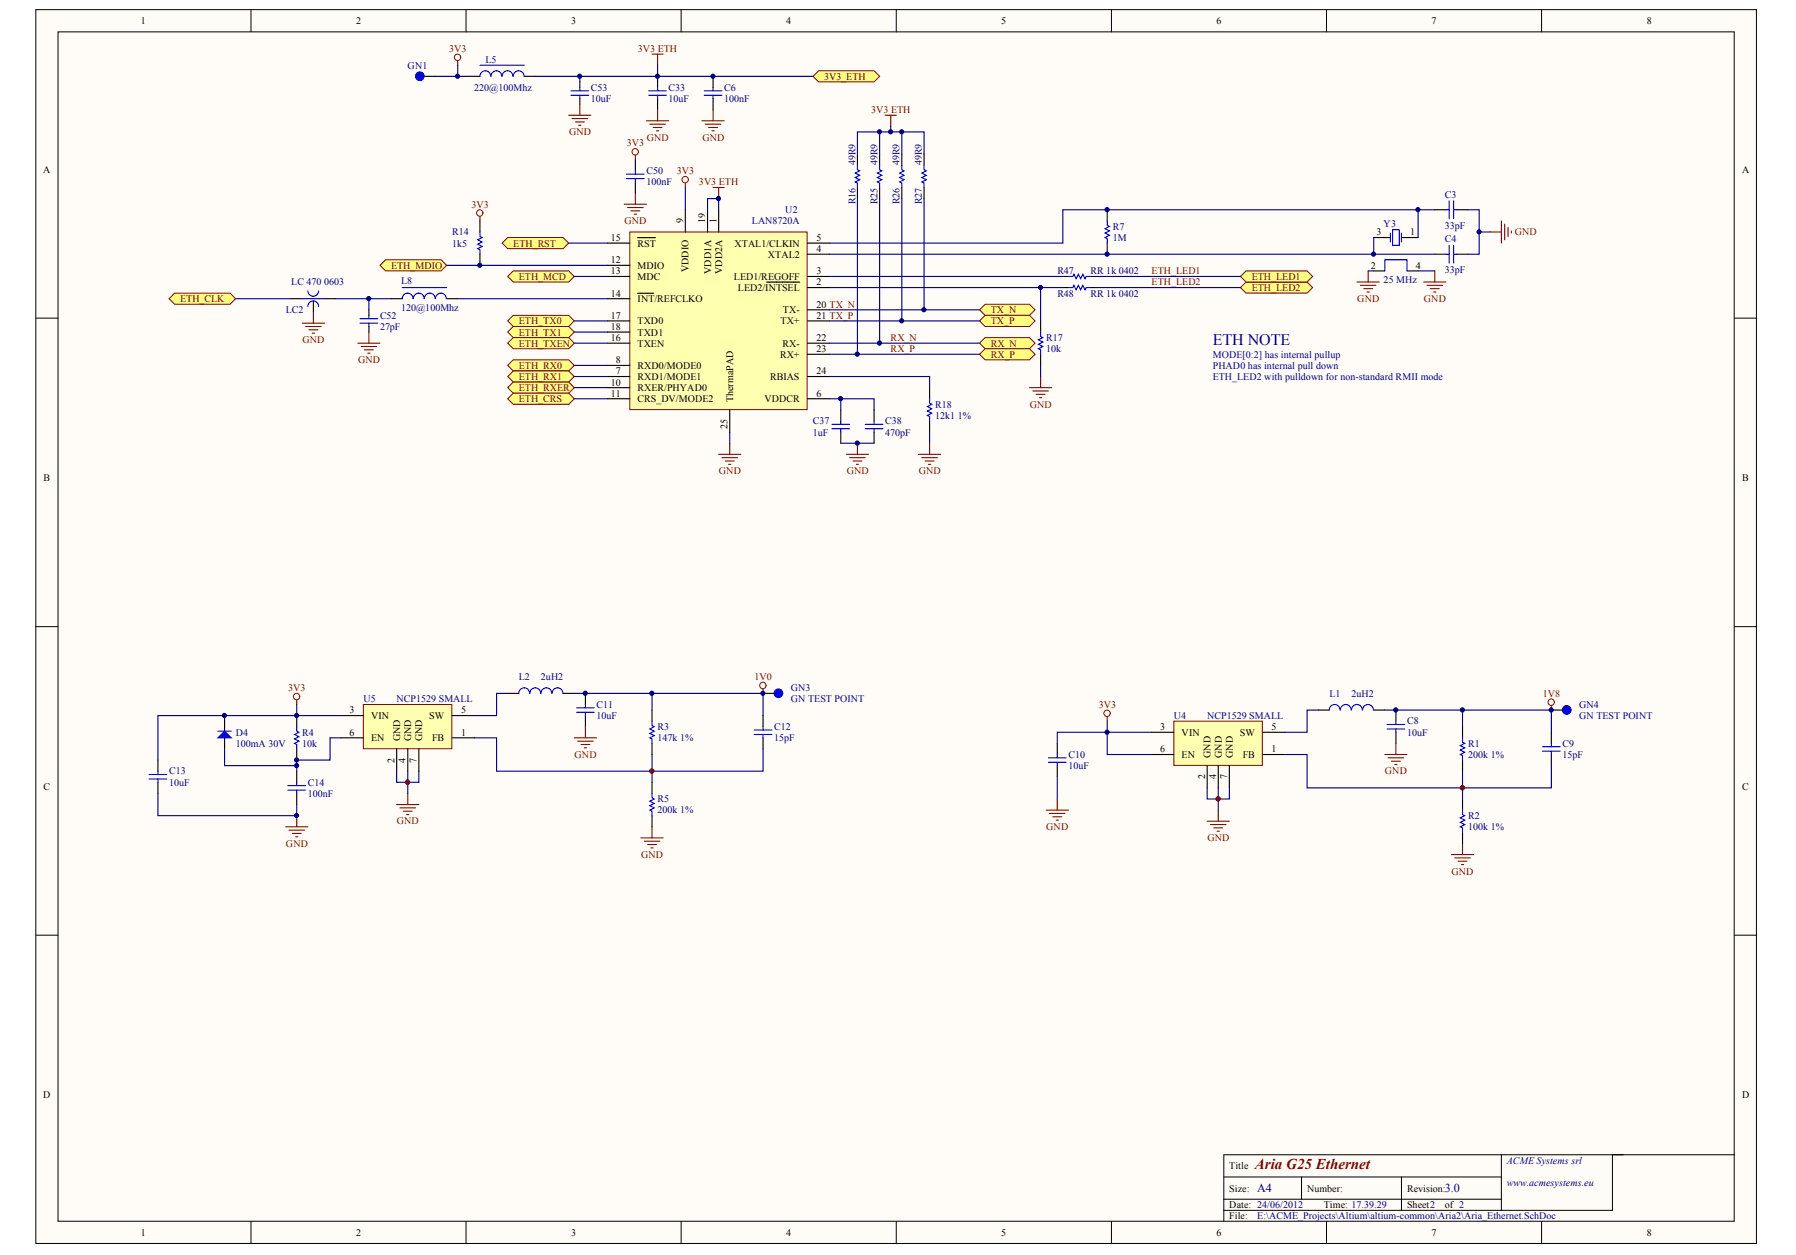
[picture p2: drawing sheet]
<svg xmlns="http://www.w3.org/2000/svg" width="288mm" height="201mm" viewBox="0 0 288 201" stroke-linecap="round" stroke-linejoin="round" font-family="sans-serif">
<g fill="#fffcf8" stroke="#000" stroke-width=".16">
<path d="M5.7 1.5h275.8v197.7h-275.8z"/>
<path d="M9.3 5.1h268.7v190.6h-268.7z"/>
</g>
<g fill="none" stroke="#000" stroke-width=".16">
<path d="M40.2 1.5v3.6M74.7 1.5v3.6M109.2 1.5v3.6M143.7 1.5v3.6M178.1 1.5v3.6M212.6 1.5v3.6M247.1 1.5v3.6M5.7 51h3.6M278 51h3.6M5.7 100.4h3.6M278 100.4h3.6M5.7 149.8h3.6"/>
<path d="M278 149.8h3.6M40.2 195.7v3.6M74.7 195.7v3.6M109.2 195.7v3.6M143.7 195.7v3.6M178.1 195.7v3.6M196.2 188.6h44.4M196.2 192.1h44.4M208.6 188.6v3.5M212.6 195.7v3.6M224.6 188.6v5.3M240.6 185v8.9"/>
<path d="M247.1 195.7v3.6M260.2 185h-64v10.7M278 185h-19.6v8.9h-62.2"/>
</g>
<g fill="#000080" stroke="#000080" stroke-width=".16">
<circle cx="65.3" cy="125.3" r=".33"/>
<circle cx="104.5" cy="123.5" r=".33"/>
<circle cx="195.2" cy="128" r=".33"/>
<circle cx="234.4" cy="126.2" r=".33"/>
</g>
<path d="M100.9 37.2h28.5v28.4h-28.5z" fill="#ffffb0" stroke="#800000" stroke-width=".16"/>
<g fill="none" stroke="#000" stroke-width=".18">
<path d="M75.1 12.2h1.8M84 12.2h1.8M76.9 35.4v1.8M97.4 39h3.5M102.2 38.1h2.9M109.8 33.6v3.6M113.4 33.6v3.6M115.2 33.6v3.6M129.4 39h3.6M177.5 33.6v1.8M177.5 39v1.7M230 33.6h1.7"/>
<path d="M233.5 33.6h1.8M76.9 40.7v1.8M97.4 44.3h3.5M97.4 58.5h3.5M97.4 42.5h3.5M97.4 47.9h3.5M97.4 55h3.5M97.4 51.4h3.5M97.4 53.2h3.5M102.2 47h2.6M122.9 45.2h5.3M129.4 46.1h3.6"/>
<path d="M129.4 44.3h3.6M129.4 40.7h3.6M129.4 55h3.6M129.4 51.4h3.6M129.4 49.6h3.6M129.4 56.8h3.6M166.8 51.4v1.8M166.8 56.8v1.7M230 40.7h1.7M233.5 40.7h1.8M97.4 63.9h3.5M97.4 60.3h3.5"/>
<path d="M97.4 62.1h3.5M117 65.7v3.5M129.4 63.9h3.6M129.4 60.3h3.6M134.8 65.7v1.8M134.8 69.2v1.8M140.1 65.7v1.8M140.1 69.2v1.8M149 62.1v1.8M149 67.5v1.7M47.6 114.7v1.7M81.4 111.1h1.8"/>
<path d="M90.3 111.1h1.8M93.8 111.1v1.8M93.8 114.7v1.7M104.5 113.8v1.7M104.5 119.1v1.8M211.3 113.8h1.8M220.2 113.8h1.8M223.7 113.8v1.7M223.7 117.3v1.8M234.4 116.4v1.8M25.3 121.8v1.8M25.3 125.3v1.8"/>
<path d="M47.6 120v1.8M104.5 125.3v1.8M104.5 130.7v1.8M234.4 121.8v1.8M234.4 128v1.8M234.4 133.4v1.7"/>
</g>
<g fill="none" stroke="#00f" stroke-width=".18">
<path d="M78.6 12.2a.86 .86 0 0 0-.8-.9 .86 .86 0 0 0-.9 .9M80.4 12.2a.86 .86 0 0 0-.8-.9 .86 .86 0 0 0-.9 .9M82.2 12.2a.86 .86 0 0 0-.9-.9 .86 .86 0 0 0-.8 .9M84 12.2a.86 .86 0 0 0-.9-.9 .86 .86 0 0 0-.8 .9M76.9 37.2v.7l.4 .2-.7 .3 .7 .4-.7 .3 .7 .4-.7 .3 .3 .2v.7M177.5 35.4v.7l.3 .2-.7 .3 .7 .4-.7 .3 .7 .4-.7 .4 .4 .1v.8M231.7 33.6h.6M232.3 32.2v2.8M232.3 39.3v2.9M233 32.2v2.8M233 39.3v2.9M233 33.6h.5"/>
<path d="M166.8 53.2v.7l.3 .2-.7 .3 .7 .4-.7 .4 .7 .3-.7 .4 .4 .2v.7M231.7 40.7h.6M233 40.7h.5M133.3 68.7h2.9M133.3 68h2.9M134.8 67.5v.5M134.8 68.7v.5M138.7 68.7h2.8M138.7 68h2.8M140.1 67.5v.5M140.1 68.7v.5M149 63.9v.7l.4 .2-.8 .3 .8 .4-.8 .4 .8 .3-.8 .4 .4 .1v.8"/>
<path d="M47.6 116.4v.8l.3 .1-.7 .4 .7 .3-.7 .4 .7 .4-.7 .3 .4 .2v.7M84.9 111.1a.86 .86 0 0 0-.9-.9 .86 .86 0 0 0-.8 .9M86.7 111.1a.86 .86 0 0 0-.9-.9 .86 .86 0 0 0-.9 .9M88.4 111.1a.86 .86 0 0 0-.8-.9 .86 .86 0 0 0-.9 .9M90.2 111.1a.86 .86 0 0 0-.8-.9 .86 .86 0 0 0-.9 .9M92.4 114.1h2.9M92.4 113.4h2.9M93.8 112.9v.5M93.8 114.1v.6M104.5 115.5v.8l.4 .1-.7 .4 .7 .4-.7 .3 .7 .4-.7 .3 .3 .2v.7M214.8 113.8a.86 .86 0 0 0-.9-.9 .86 .86 0 0 0-.8 .9M216.6 113.8a.86 .86 0 0 0-.9-.9 .86 .86 0 0 0-.9 .9"/>
<path d="M218.3 113.8a.86 .86 0 0 0-.8-.9 .86 .86 0 0 0-.9 .9M220.1 113.8a.86 .86 0 0 0-.8-.9 .86 .86 0 0 0-.9 .9M222.3 116.8h2.9M222.3 116.1h2.9M223.7 115.5v.6M223.7 116.8v.5M234.4 118.2v.7l.4 .2-.7 .4 .7 .3-.7 .4 .7 .3-.7 .4 .3 .2v.7M23.9 124.8h2.8M23.9 124.1h2.8M25.3 123.6v.5M25.3 124.8v.5M104.5 127.1v.7l.4 .2-.7 .4 .7 .3-.7 .4 .7 .3-.7 .4 .3 .2v.7"/>
<path d="M234.4 129.8v.7l.4 .2-.7 .3 .7 .4-.7 .4 .7 .3-.7 .4 .3 .1v.8"/>
</g>
<g fill="none" stroke="#800000" stroke-width=".18">
<path d="M73.4 9.7v.8M104.5 8.7h1.8M105.4 8.7v1.8M76.9 34.7v.7M109.8 29.3v.7M114.3 30h1.8M115.2 30v1.8M238.9 37.2h1.7M240.6 35.4v3.6M241.2 35.9v2.5M241.7 36.5v1.4M242.2 37v.3"/>
<path d="M115.2 72.8h3.5M115.7 73.3h2.5M116.3 73.9h1.4M116.8 74.4h.3M117 71v1.8M135.6 72.8h3.6M136.2 73.3h2.5M136.7 73.9h1.4M137.3 74.4h.3M137.4 71v1.8M147.2 72.8h3.6M147.8 73.3h2.4"/>
<path d="M148.3 73.9h1.4M148.8 74.4h.4M149 71v1.8M165 62.1h3.6M165.5 62.6h2.5M166.1 63.2h1.4M166.6 63.7h.4M166.8 60.3v1.8M47.6 112.2v.7M92.1 118.2h3.5M92.6 118.8h2.5M93.1 119.3h1.4"/>
<path d="M93.7 119.8h.3M93.8 116.4v1.8M122.3 110.4v.7M177.5 114.8v.7M223.7 119.1v1.8M248.7 113.1v.7M45.8 132.5h3.5M46.3 133h2.5M46.8 133.5h1.5M47.4 134.1h.3M47.6 130.7v1.8M63.6 128.9h3.5"/>
<path d="M64.1 129.4h2.5M64.6 130h1.5M65.2 130.5h.3M65.4 127.1v1.8M102.7 134.3h3.6M103.3 134.8h2.5M103.8 135.3h1.4M104.3 135.9h.4M104.5 132.5v1.8M193.5 131.6h3.5M194 132.1h2.5M194.6 132.6h1.4"/>
<path d="M195.1 133.2h.3M195.3 129.8v1.8M222 120.9h3.5M222.5 121.4h2.5M223 122h1.5M223.6 122.5h.3M232.6 136.9h3.6M233.2 137.5h2.5M233.7 138h1.4M234.2 138.5h.4M234.4 135.1v1.8"/>
</g>
<g fill="none" stroke="#000080" stroke-width=".18">
<path d="M109.8 30v3.6M113.4 33.6v-1.8h1.8v1.8M235.3 33.6h1.8v7.1h-1.8M237.1 37.2h1.8M133 49.6h24M133 51.4h24M133 55h24M133 56.8h24M117 69.2v1.8M133 60.3h16v1.8M133 63.9h1.8v1.8M134.8 63.9h5.3v1.8"/>
<path d="M134.8 71h5.3M149 69.2v1.8M54.7 118.2h-1.8v3.6h-5.3M76 118.2h3.6v5.4h42.7v-3.6M81.4 111.1h-1.8v3.6h-3.6M92.1 111.1h30.2v3.6M104.5 111.1v2.7M177.5 115.5v1.8h7.1M211.3 113.8h-1.8v3.5h-3.6M222 113.8h12.4v2.6M63.6 123.6v1.7h3.5v-1.7M65.4 123.6v3.5"/>
<path d="M104.5 120.9v4.4M193.5 126.2v1.8h3.5v-1.8M195.3 126.2v3.6"/>
</g>
<g fill="none" stroke="#800000" stroke-width=".16">
<circle cx="73.3" cy="9.2" r=".51"/>
<circle cx="76.9" cy="34.1" r=".51"/>
<circle cx="109.8" cy="28.8" r=".51"/>
<circle cx="47.5" cy="111.6" r=".51"/>
<circle cx="122.3" cy="109.8" r=".51"/>
<circle cx="177.4" cy="114.3" r=".51"/>
<circle cx="248.6" cy="112.5" r=".51"/>
</g>
<path d="M76.9 10.5h7.1" fill="none" stroke="#0000bf" stroke-width=".18"/>
<path d="M188.1 115.5h14.2v7.1h-14.2z" fill="#ffffb0" stroke="#800000" stroke-width=".16"/>
<path d="M184.6 117.3h3.5M202.4 117.3h3.5M184.6 120.9h3.5M193.5 122.7v3.5M195.3 122.7v3.5M197 122.7v3.5M202.4 120.9h3.5" fill="none" stroke="#000" stroke-width=".18"/>
<path d="M58.2 112.9h14.2v7.1h-14.2z" fill="#ffffb0" stroke="#800000" stroke-width=".16"/>
<g fill="none" stroke="#000" stroke-width=".18">
<path d="M68 12.2h1.8M54.7 114.7h3.5M54.7 118.2h3.5M72.5 114.7h3.5M72.5 118.2h3.5M122.3 114.7v1.7M122.3 118.2v1.8M122.3 111.1h1.8M169.5 119.1v1.8M248.7 117.3v1.8M248.7 113.8h1.7M47.6 123.6v1.7"/>
<path d="M47.6 127.1v1.8M63.6 120v3.6M65.4 120v3.6M67.1 120v3.6M169.5 122.7v1.8M248.7 120.9v1.8"/>
</g>
<g fill="none" stroke="#00f" stroke-width=".18">
<path d="M120.9 117.7h2.8M120.9 117h2.8M122.3 116.4v.6M122.3 117.7v.5M247.2 119.6h2.9M248.7 119.1v.5M46.1 126.6h2.9M46.1 125.9h2.9M47.6 125.3v.6M47.6 126.6v.5M168 122.1h2.9M168 121.4h2.9"/>
<path d="M169.5 120.9v.5M169.5 122.1v.6M247.2 120.4h2.9M248.7 120.4v.5"/>
</g>
<path d="M47.6 114.7h-22.3v7.1M169.5 119.1v-1.8h8v3.6h7.1M234.4 113.8h14.3v3.5M47.6 128.9v1.8M169.5 124.5v3.5M205.9 120.9h3.6v5.3h39.2v-3.5M234.4 123.6v4.4" fill="none" stroke="#000080" stroke-width=".18"/>
<path d="M167.7 129.8h3.5M168.2 130.3h2.5M168.8 130.9h1.4M169.3 131.4h.3M169.5 128v1.8" fill="none" stroke="#800000" stroke-width=".18"/>
<g fill="#800000" stroke="#800000" stroke-width=".16">
<circle cx="234.4" cy="126.2" r=".33"/>
<circle cx="104.5" cy="123.5" r=".33"/>
</g>
<g fill="#00f" stroke="#00f" stroke-width=".18">
<circle cx="251.1" cy="113.8" r=".69"/>
<circle cx="124.8" cy="111.1" r=".69"/>
<circle cx="67.3" cy="12.2" r=".69"/>
</g>
<g fill="#ffff80" stroke="#800000" stroke-width=".16">
<path d="M81.4 38.1h8.9l.9 .9-.9 .8h-8.9l-.9-.8z" fill-rule="evenodd"/>
<path d="M61.8 41.6h8.9l.9 .9-.9 .9h-8.9l-.9-.9z" fill-rule="evenodd"/>
<path d="M82.3 43.4h8.9l.9 .9-.9 .9h-8.9l-.9-.9z" fill-rule="evenodd"/>
<path d="M82.3 50.5h8.9l.9 .9-.9 .9h-8.9l-.9-.9z" fill-rule="evenodd"/>
<path d="M82.3 52.3h8.9l.9 .9-.9 .9h-8.9l-.9-.9z" fill-rule="evenodd"/>
<path d="M82.3 54.1h8.9l.9 .9-.9 .9h-8.9l-.9-.9z" fill-rule="evenodd"/>
<path d="M82.3 57.7h8.9l.9 .8-.9 .9h-8.9l-.9-.9z" fill-rule="evenodd"/>
<path d="M82.3 59.4h8.9l.9 .9-.9 .9h-8.9l-.9-.9z" fill-rule="evenodd"/>
<path d="M82.3 61.2h8.9l.9 .9-.9 .9h-8.9l-.9-.9z" fill-rule="evenodd"/>
<path d="M82.3 63h8.9l.9 .9-.9 .9h-8.9l-.9-.9z" fill-rule="evenodd"/>
</g>
<path d="M71.6 42.5h25.8M92.1 44.3h5.3M92.1 51.4h5.3M92.1 53.2h5.3M92.1 55h5.3M92.1 58.5h5.3M92.1 60.3h5.3M92.1 62.1h5.3M92.1 63.9h5.3" fill="none" stroke="#000080" stroke-width=".18"/>
<path d="M28 47h8.9l.9 .9-.9 .8h-8.9l-.9-.8z" fill-rule="evenodd" fill="#ffff80" stroke="#800000" stroke-width=".16"/>
<path d="M105.4 12.2v1.8M105.4 15.8v1.8" fill="none" stroke="#000" stroke-width=".18"/>
<path d="M104 14.5h2.8M104 15.3h2.8M105.4 14v.5M105.4 15.3v.5" fill="none" stroke="#00f" stroke-width=".18"/>
<path d="M112.5 19.4h3.6M113 19.9h2.5M114.3 17.6v1.8M113.6 20.4h1.4M114.1 21h.4" fill="none" stroke="#800000" stroke-width=".18"/>
<g fill="#ffff80" stroke="#800000" stroke-width=".16">
<path d="M157.9 48.7h7.1l.9 .9-.9 .9h-7.1l-.9-.9z" fill-rule="evenodd"/>
<path d="M157.9 50.5h7.1l.9 .9-.9 .9h-7.1l-.9-.9z" fill-rule="evenodd"/>
<path d="M157.9 54.1h7.1l.9 .9-.9 .9h-7.1l-.9-.9z" fill-rule="evenodd"/>
<path d="M157.9 55.9h7.1l.9 .9-.9 .9h-7.1l-.9-.9z" fill-rule="evenodd"/>
<path d="M131.2 11.3h8.9l.9 .9-.9 .9h-8.9l-.9-.9z" fill-rule="evenodd"/>
</g>
<path d="M105.4 12.2h24.9M166.8 58.5v1.8" fill="none" stroke="#000080" stroke-width=".18"/>
<path d="M114.3 12.2v1.8M114.3 15.8v1.8" fill="none" stroke="#000" stroke-width=".18"/>
<path d="M112.9 14.5h2.8M112.9 15.3h2.8M114.3 14v.5M114.3 15.3v.5" fill="none" stroke="#00f" stroke-width=".18"/>
<g fill="#ffff80" stroke="#800000" stroke-width=".16">
<path d="M199.7 45.2h9.8l.9 .9-.9 .9h-9.8l-.9-.9z" fill-rule="evenodd"/>
<path d="M199.7 43.4h9.8l.9 .9-.9 .9h-9.8l-.9-.9z" fill-rule="evenodd"/>
</g>
<g fill="none" stroke="#000080" stroke-width=".18">
<path d="M69.8 12.2h5.3M73.4 10.5v1.7M92.9 12.2v.9M105.4 10.5v1.7h-19.6M91.2 39h6.2M137.4 24.7v-3.6h10.7v3.6M137.4 31.8v25M141 21.1v3.6M141 31.8v23.2M142.8 20.2v.9M144.5 21.1v3.6M144.5 31.8v19.6"/>
<path d="M148.1 31.8v17.8M220.2 38.1v2.6M227.3 33.6v4.5M230 33.6h-59.6v5.4h-37.4M37.8 47.9h8.9M53.8 47.9h8.9M59.1 47.9v1.7M73.4 47.9h24M133 40.7h97M133 44.3h37.4M133 46.1h37.4M166.8 46.1v5.3"/>
<path d="M175.7 44.3h23.1M175.7 46.1h23.1M219.3 43.4h.9M227.3 43.4h2.7M47.6 112.9v1.8h7.1M25.3 127.1v3.6h22.3M36 120v2.7h11.6M47.6 121.8v1.8"/>
</g>
<g fill="none" stroke="#000" stroke-width=".18">
<path d="M92.9 13.1v.9M92.9 15.8v.9M101.8 25.6v1.8M101.8 29.2v1.7M137.4 24.7v1.8M137.4 30v1.8M141 24.7v1.8M141 30v1.8M144.5 24.7v1.8M144.5 30v1.8M148.1 24.7v1.8M148.1 30v1.8"/>
<path d="M220.2 38.1h2.6M224.6 38.1h2.7M46.7 47.9h1.8M50.2 48.2v1.8M52 47.9h1.8M59.1 49.6v.9M59.1 52.3v.9M62.7 47.9h1.8M71.6 47.9h1.8M170.4 44.3h.8M170.4 46.1h.8M174.8 44.3h.9"/>
<path d="M174.8 46.1h.9M220.2 43.4h1.8M225.5 43.4h1.8M36 114.7v2.6M36 118.2v1.8"/>
</g>
<g fill="none" stroke="#00f" stroke-width=".18">
<path d="M91.5 15.3h2.9M91.5 14.5h2.9M92.9 14v.5M92.9 15.3v.5M100.4 27.9h2.9M100.4 28.6h2.9M101.8 27.4v.5M101.8 28.6v.6M137.4 26.5v.7l.4 .2-.7 .3 .7 .4-.7 .3 .7 .4-.7 .4 .3 .1v.7M141 26.5v.7l.3 .2-.7 .3 .7 .4-.7 .3 .7 .4-.7 .4 .4 .1v.7M144.5 26.5v.7l.4 .2-.7 .3 .7 .4-.7 .3 .7 .4-.7 .4 .3 .1v.7M148.1 26.5v.7l.4 .2-.7 .3 .7 .4-.7 .3 .7 .4-.7 .4 .3 .1v.7"/>
<path d="M222.8 37.3v1.5M223.2 36.8h1.1v2.5h-1.1zM224.6 37.3v1.5M51.1 46.6a.86 .86 0 0 1-.9 .9 .86 .86 0 0 1-.9-.9M51.1 49.1a.86 .86 0 0 0-.9-.9 .86 .86 0 0 0-.9 .9M57.7 51.8h2.9M57.7 51.1h2.9M59.1 50.5v.6M59.1 51.8v.5M66.2 47.9a.86 .86 0 0 0-.9-.9 .86 .86 0 0 0-.8 .9M68 47.9a.86 .86 0 0 0-.9-.9 .86 .86 0 0 0-.9 .9M69.8 47.9a.86 .86 0 0 0-.9-.9 .86 .86 0 0 0-.9 .9"/>
<path d="M71.5 47.9a.86 .86 0 0 0-.8-.9 .86 .86 0 0 0-.9 .9M171.2 44.3h.8l.1-.4 .4 .8 .3-.8 .4 .8 .4-.8 .3 .8 .2-.4h.7M171.2 46.1h.8l.1-.4 .4 .7 .3-.7 .4 .7 .4-.7 .3 .7 .2-.3h.7M222 43.4v-1.8h3.5v1.8M34.9 117.2h2.2"/>
</g>
<g fill="none" stroke="#800000" stroke-width=".18">
<path d="M91.2 18.5h3.5M91.7 19h2.5M92.2 19.5h1.5M92.9 16.7v1.8M103.6 19.4h3.6M104.2 19.9h2.4M105.4 17.6v1.8M141.9 18.5h1.8M142.8 18.5v1.7M92.8 20.1h.3M100.1 32.7h3.5M100.6 33.3h2.5"/>
<path d="M101.1 33.8h1.4M101.7 34.3h.3M101.8 24.9v.7M101.8 30.9v1.8M104.7 20.4h1.4M105.2 21h.4M48.5 51.8h3.5M49 52.3h2.5M49.5 52.8h1.4M50.1 53.4h.3M50.2 50v1.8M57.3 55h3.6"/>
<path d="M57.9 55.5h2.5M58.4 56.1h1.4M58.9 56.6h.4M59.1 53.2v1.8M217.5 45.2h3.6M218 45.7h2.5M218.6 46.3h1.4M219.1 46.8h.4M219.3 43.4v1.8M228.2 45.2h3.5M228.7 45.7h2.5M229.3 46.3h1.4"/>
<path d="M229.8 46.8h.3M230 43.4v1.8"/>
</g>
<g fill="#800000" stroke="#800000" stroke-width=".16">
<circle cx="195.2" cy="128" r=".33"/>
<circle cx="65.3" cy="125.3" r=".33"/>
</g>
<circle cx="101.8" cy="24.3" r=".51" fill="none" stroke="#800000" stroke-width=".16"/>
<path d="M48.5 47.9h3.5M64.5 46.1h7.1" fill="none" stroke="#0000bf" stroke-width=".18"/>
<path d="M36 117.2l1.1 1h-2.2z" fill="#00f" stroke="#00f" stroke-width=".18"/>
<g fill="#000080" stroke="#000080" stroke-width=".16">
<circle cx="36" cy="114.6" r=".33"/>
<circle cx="47.5" cy="130.7" r=".33"/>
<circle cx="47.5" cy="122.7" r=".33"/>
<circle cx="47.5" cy="121.8" r=".33"/>
<circle cx="47.5" cy="114.6" r=".33"/>
<circle cx="59.1" cy="47.8" r=".33"/>
<circle cx="73.3" cy="12.2" r=".33"/>
<circle cx="76.9" cy="42.5" r=".33"/>
<circle cx="92.9" cy="12.2" r=".33"/>
<circle cx="93.8" cy="111.1" r=".33"/>
<circle cx="104.5" cy="111.1" r=".33"/>
<circle cx="105.4" cy="12.2" r=".33"/>
<circle cx="114.3" cy="12.2" r=".33"/>
<circle cx="115.2" cy="31.8" r=".33"/>
<circle cx="122.3" cy="111.1" r=".33"/>
<circle cx="134.7" cy="63.9" r=".33"/>
<circle cx="137.4" cy="71" r=".33"/>
<circle cx="137.4" cy="56.7" r=".33"/>
<circle cx="141" cy="55" r=".33"/>
<circle cx="141" cy="21.1" r=".33"/>
<circle cx="142.7" cy="21.1" r=".33"/>
<circle cx="144.5" cy="51.4" r=".33"/>
<circle cx="144.5" cy="21.1" r=".33"/>
<circle cx="148.1" cy="49.6" r=".33"/>
<circle cx="166.8" cy="46.1" r=".33"/>
<circle cx="177.4" cy="117.3" r=".33"/>
<circle cx="177.4" cy="40.7" r=".33"/>
<circle cx="177.4" cy="33.6" r=".33"/>
<circle cx="220.1" cy="40.7" r=".33"/>
<circle cx="223.7" cy="113.8" r=".33"/>
<circle cx="227.3" cy="33.6" r=".33"/>
<circle cx="234.4" cy="113.8" r=".33"/>
<circle cx="237.1" cy="37.2" r=".33"/>
<circle cx="248.6" cy="113.8" r=".33"/>
</g>
<text font-size="2.6" fill="#000080" x="194.4" y="55.3">ETH NOTE</text>
<text font-size="2.4" fill="#800000" x="201.1" y="187.3">Aria G25 Ethernet</text>
<g font-size="1.9" fill="#000080">
<text x="201.5" y="191">A4</text>
<text x="231.6" y="191">3.0</text>
</g>
<g font-size="1.6">
<text x="22.6" y="3.8">1</text>
<text x="57.1" y="3.8">2</text>
<text x="91.6" y="3.8">3</text>
<text x="126" y="3.8">4</text>
<text x="160.5" y="3.8">5</text>
<text x="195" y="3.8">6</text>
<text x="229.5" y="3.8">7</text>
<text x="263.9" y="3.8">8</text>
<text x="6.9" y="27.7">A</text>
<text x="279.2" y="27.7">A</text>
<text x="109.5" y="35.7" transform="rotate(-90 109.5 35.7)">9</text>
<text x="113" y="35.7" transform="rotate(-90 113 35.7)">19</text>
<text x="114.9" y="35.7" transform="rotate(-90 114.9 35.7)">1</text>
<text x="97.9" y="38.6">15</text>
<text x="102.2" y="39.5">RST</text>
<text x="117.7" y="39.5">XTAL1/CLKIN</text>
<text x="123.1" y="41.3">XTAL2</text>
<text x="130.9" y="40.4">4</text>
<text x="130.9" y="38.6">5</text>
<text x="220.6" y="37.7">3</text>
<text x="226" y="37.7">1</text>
<text x="97.9" y="42.2">12</text>
<text x="97.9" y="43.9">13</text>
<text x="97.9" y="47.5">14</text>
<text x="102.2" y="43">MDIO</text>
<text x="102.2" y="44.9">MDC</text>
<text x="110.4" y="43.6" transform="rotate(-90 110.4 43.6)">VDDIO</text>
<text x="114" y="43.8" transform="rotate(-90 114 43.8)">VDD1A</text>
<text x="115.7" y="43.8" transform="rotate(-90 115.7 43.8)">VDD2A</text>
<text x="117.6" y="44.9">LED1/REGOFF</text>
<text x="118.3" y="46.6">LED2/INTSEL</text>
<text x="130.9" y="45.7">2</text>
<text x="130.9" y="43.9">3</text>
<text x="219.7" y="43">2</text>
<text x="226.9" y="43">4</text>
<text x="97.9" y="51.1">17</text>
<text x="97.9" y="52.9">18</text>
<text x="102.2" y="48.4">INT/REFCLKO</text>
<text x="102.2" y="51.9">TXD0</text>
<text x="102.2" y="53.8">TXD1</text>
<text x="125.1" y="51.9">TX+</text>
<text x="125.5" y="50.2">TX-</text>
<text x="130.9" y="49.3">20 TX_N</text>
<text x="130.9" y="51.1">21 TX_P</text>
<text x="97.9" y="54.6">16</text>
<text x="98.7" y="60">7</text>
<text x="98.7" y="58.2">8</text>
<text x="102.2" y="59.1">RXD0/MODE0</text>
<text x="102.2" y="55.5">TXEN</text>
<text x="125" y="57.3">RX+</text>
<text x="125.4" y="55.5">RX-</text>
<text x="130.9" y="54.6">22</text>
<text x="130.9" y="56.4">23</text>
<text x="130.9" y="60">24</text>
<text x="97.9" y="61.8">10</text>
<text x="97.9" y="63.5">11</text>
<text x="102.2" y="60.9">RXD1/MODE1</text>
<text x="102.2" y="62.7">RXER/PHYAD0</text>
<text x="102.2" y="64.4">CRS_DV/MODE2</text>
<text x="117.5" y="64.4" transform="rotate(-90 117.5 64.4)">ThermaPAD</text>
<text x="122.5" y="64.4">VDDCR</text>
<text x="123.4" y="60.9">RBIAS</text>
<text x="130.9" y="63.5">6</text>
<text x="116.6" y="68.7" transform="rotate(-90 116.6 68.7)">25</text>
<text x="7" y="77.1">B</text>
<text x="279.3" y="77.1">B</text>
<text x="56" y="114.3">3</text>
<text x="56" y="117.9">6</text>
<text x="59.5" y="115.2">VIN</text>
<text x="59.5" y="118.8">EN</text>
<text x="64.1" y="118.8" transform="rotate(-90 64.1 118.8)">GND</text>
<text x="65.9" y="118.8" transform="rotate(-90 65.9 118.8)">GND</text>
<text x="67.7" y="118.8" transform="rotate(-90 67.7 118.8)">GND</text>
<text x="68.8" y="115.2">SW</text>
<text x="69.3" y="118.8">FB</text>
<text x="73.9" y="114.3">5</text>
<text x="73.9" y="117.9">1</text>
<text x="185.9" y="117">3</text>
<text x="189.4" y="117.9">VIN</text>
<text x="198.7" y="117.9">SW</text>
<text x="203.8" y="117">5</text>
<text x="63.2" y="122.2" transform="rotate(-90 63.2 122.2)">2</text>
<text x="65" y="122.2" transform="rotate(-90 65 122.2)">4</text>
<text x="66.8" y="122.2" transform="rotate(-90 66.8 122.2)">7</text>
<text x="185.9" y="120.5">6</text>
<text x="189.4" y="121.4">EN</text>
<text x="193.2" y="124.9" transform="rotate(-90 193.2 124.9)">2</text>
<text x="194" y="121.4" transform="rotate(-90 194 121.4)">GND</text>
<text x="194.9" y="124.9" transform="rotate(-90 194.9 124.9)">4</text>
<text x="195.8" y="121.4" transform="rotate(-90 195.8 121.4)">GND</text>
<text x="196.7" y="124.9" transform="rotate(-90 196.7 124.9)">7</text>
<text x="197.6" y="121.4" transform="rotate(-90 197.6 121.4)">GND</text>
<text x="199.2" y="121.4">FB</text>
<text x="203.8" y="120.5">1</text>
<text x="7" y="126.5">C</text>
<text x="279.3" y="126.5">C</text>
<text x="6.9" y="176">D</text>
<text x="279.2" y="176">D</text>
<text x="197" y="187.3">Title</text>
<text x="197" y="190.9">Size:</text>
<text x="209.5" y="190.9">Number:</text>
<text x="225.5" y="190.9">Revision:</text>
<text x="197" y="193.6">Date: 24/06/2012</text>
<text x="197" y="195.3">File:</text>
<text x="212.2" y="193.6">Time: 17.39.29</text>
<text x="225.5" y="193.6">Sheet2</text>
<text x="231.6" y="193.6">of 2</text>
<text x="22.6" y="198">1</text>
<text x="57.1" y="198">2</text>
<text x="91.6" y="198">3</text>
<text x="126" y="198">4</text>
<text x="160.5" y="198">5</text>
<text x="195" y="198">6</text>
<text x="229.5" y="198">7</text>
<text x="263.9" y="198">8</text>
</g>
<g font-size="1.6" fill="#000080">
<text x="65.3" y="11">GN1</text>
<text x="77.8" y="10.1">L5</text>
<text x="76" y="14.6">220@100Mhz</text>
<text x="94.7" y="14.6">C53</text>
<text x="94.7" y="16.3">10uF</text>
<text x="107.2" y="14.6">C33</text>
<text x="107.2" y="16.3">10uF</text>
<text x="116.1" y="14.6">C6</text>
<text x="116.1" y="16.3">100nF</text>
<text x="103.6" y="27.9">C50</text>
<text x="103.6" y="29.7">100nF</text>
<text x="137.1" y="26.5" transform="rotate(-90 137.1 26.5)">49R9</text>
<text x="140.6" y="26.5" transform="rotate(-90 140.6 26.5)">49R9</text>
<text x="144.2" y="26.5" transform="rotate(-90 144.2 26.5)">49R9</text>
<text x="147.8" y="26.5" transform="rotate(-90 147.8 26.5)">49R9</text>
<text x="120.5" y="35.9">LAN8720A</text>
<text x="125.9" y="34.1">U2</text>
<text x="137.1" y="32.7" transform="rotate(-90 137.1 32.7)">R16</text>
<text x="140.6" y="32.7" transform="rotate(-90 140.6 32.7)">R25</text>
<text x="144.2" y="32.7" transform="rotate(-90 144.2 32.7)">R26</text>
<text x="147.8" y="32.7" transform="rotate(-90 147.8 32.7)">R27</text>
<text x="231.6" y="31.7">C3</text>
<text x="72.5" y="37.7">R14</text>
<text x="72.5" y="39.5">1k5</text>
<text x="178.4" y="36.8">R7</text>
<text x="178.4" y="38.6">1M</text>
<text x="221.8" y="36.3">Y3</text>
<text x="231.6" y="36.6">33pF</text>
<text x="231.6" y="38.8">C4</text>
<text x="46.7" y="45.7">LC 470 0603</text>
<text x="64.3" y="45.5">L8</text>
<text x="169.5" y="43.9">R47</text>
<text x="169.5" y="47.5">R48</text>
<text x="174.8" y="43.9">RR 1k 0402</text>
<text x="174.8" y="47.5">RR 1k 0402</text>
<text x="221.8" y="45.4">25 MHz</text>
<text x="231.6" y="43.8">33pF</text>
<text x="45.8" y="50.2">LC2</text>
<text x="60.9" y="51.1">C52</text>
<text x="60.9" y="52.9">27pF</text>
<text x="64.3" y="49.8">120@100Mhz</text>
<text x="167.7" y="54.6">R17</text>
<text x="167.7" y="56.4">10k</text>
<text x="194.4" y="57.3">MODE[0:2] has internal pullup</text>
<text x="194.4" y="59.1">PHAD0 has internal pull down</text>
<text x="149.9" y="65.3">R18</text>
<text x="194.4" y="60.9">ETH_LED2 with pulldown for non-standard RMII mode</text>
<text x="130.3" y="68">C37</text>
<text x="130.3" y="69.8">1uF</text>
<text x="141.9" y="68">C38</text>
<text x="141.9" y="69.8">470pF</text>
<text x="149.9" y="67.1">12k1 1%</text>
<text x="58.2" y="112.5">U5</text>
<text x="63.6" y="112.5">NCP1529 SMALL</text>
<text x="83.2" y="109">L2</text>
<text x="86.7" y="109">2uH2</text>
<text x="95.6" y="113.4">C11</text>
<text x="126.8" y="110.8">GN3</text>
<text x="126.8" y="112.5">GN TEST POINT</text>
<text x="213.1" y="111.6">L1</text>
<text x="216.6" y="111.6">2uH2</text>
<text x="253.1" y="113.4">GN4</text>
<text x="37.8" y="117.9">D4</text>
<text x="37.8" y="119.7">100mA 30V</text>
<text x="48.5" y="117.9">R4</text>
<text x="48.5" y="119.7">10k</text>
<text x="95.6" y="115.2">10uF</text>
<text x="105.4" y="117">R3</text>
<text x="105.4" y="118.8">147k 1%</text>
<text x="124.1" y="117">C12</text>
<text x="124.1" y="118.8">15pF</text>
<text x="188.1" y="115.2">U4</text>
<text x="193.5" y="115.2">NCP1529 SMALL</text>
<text x="225.5" y="116.1">C8</text>
<text x="225.5" y="117.9">10uF</text>
<text x="235.3" y="119.7">R1</text>
<text x="250.4" y="119.7">C9</text>
<text x="253.1" y="115.2">GN TEST POINT</text>
<text x="27.1" y="124.1">C13</text>
<text x="27.1" y="125.9">10uF</text>
<text x="49.3" y="125.9">C14</text>
<text x="171.2" y="121.4">C10</text>
<text x="171.2" y="123.2">10uF</text>
<text x="235.3" y="121.4">200k 1%</text>
<text x="250.4" y="121.4">15pF</text>
<text x="49.3" y="127.7">100nF</text>
<text x="105.4" y="128.6">R5</text>
<text x="105.4" y="130.3">200k 1%</text>
<text x="235.3" y="131.2">R2</text>
<text x="235.3" y="133">100k 1%</text>
<text x="241.5" y="186.4">ACME Systems srl</text>
<text x="241.5" y="190">www.acmesystems.eu</text>
<text x="201.5" y="195.3">E:\ACME_Projects\Altium\altium-common\Aria2\Aria_Ethernet.SchDoc</text>
</g>
<g font-size="1.6" fill="#800000">
<text x="72" y="8.3">3V3</text>
<text x="102.2" y="8.3">3V3 ETH</text>
<text x="132.1" y="12.8">3V3_ETH</text>
<text x="91.2" y="21.7">GND</text>
<text x="100.5" y="23.5">3V3</text>
<text x="103.7" y="22.6">GND</text>
<text x="112.6" y="22.6">GND</text>
<text x="139.6" y="18.1">3V3 ETH</text>
<text x="108.5" y="27.9">3V3</text>
<text x="112" y="29.7">3V3 ETH</text>
<text x="75.6" y="33.3">3V3</text>
<text x="100.1" y="35.9">GND</text>
<text x="82.3" y="39.5">ETH_RST</text>
<text x="242.8" y="37.7">GND</text>
<text x="62.7" y="43">ETH_MDIO</text>
<text x="83.2" y="44.9">ETH_MCD</text>
<text x="184.6" y="43.9">ETH_LED1</text>
<text x="184.6" y="45.7">ETH_LED2</text>
<text x="200.6" y="46.6">ETH_LED2</text>
<text x="200.6" y="44.9">ETH_LED1</text>
<text x="28.9" y="48.4">ETH_CLK</text>
<text x="83.2" y="51.9">ETH_TX0</text>
<text x="83.2" y="53.8">ETH_TX1</text>
<text x="158.8" y="50.2">TX_N</text>
<text x="158.8" y="51.9">TX_P</text>
<text x="217.6" y="48.4">GND</text>
<text x="228.2" y="48.4">GND</text>
<text x="48.5" y="55">GND</text>
<text x="57.4" y="58.2">GND</text>
<text x="83.2" y="55.5">ETH_TXEN</text>
<text x="83.2" y="59.1">ETH_RX0</text>
<text x="142.8" y="54.6">RX_N</text>
<text x="142.8" y="56.4">RX_P</text>
<text x="158.8" y="55.5">RX_N</text>
<text x="158.8" y="57.3">RX_P</text>
<text x="83.2" y="60.9">ETH_RX1</text>
<text x="83.2" y="62.7">ETH_RXER</text>
<text x="83.2" y="64.4">ETH_CRS</text>
<text x="165" y="65.3">GND</text>
<text x="115.2" y="76">GND</text>
<text x="135.7" y="76">GND</text>
<text x="147.3" y="76">GND</text>
<text x="46.2" y="110.8">3V3</text>
<text x="120.9" y="109">1V0</text>
<text x="176.1" y="113.4">3V3</text>
<text x="247.3" y="111.6">1V8</text>
<text x="92.1" y="121.4">GND</text>
<text x="222" y="124.1">GND</text>
<text x="45.8" y="135.7">GND</text>
<text x="63.6" y="132.1">GND</text>
<text x="102.8" y="137.5">GND</text>
<text x="167.7" y="133">GND</text>
<text x="193.5" y="134.8">GND</text>
<text x="232.7" y="140.1">GND</text>
</g>
</svg>
